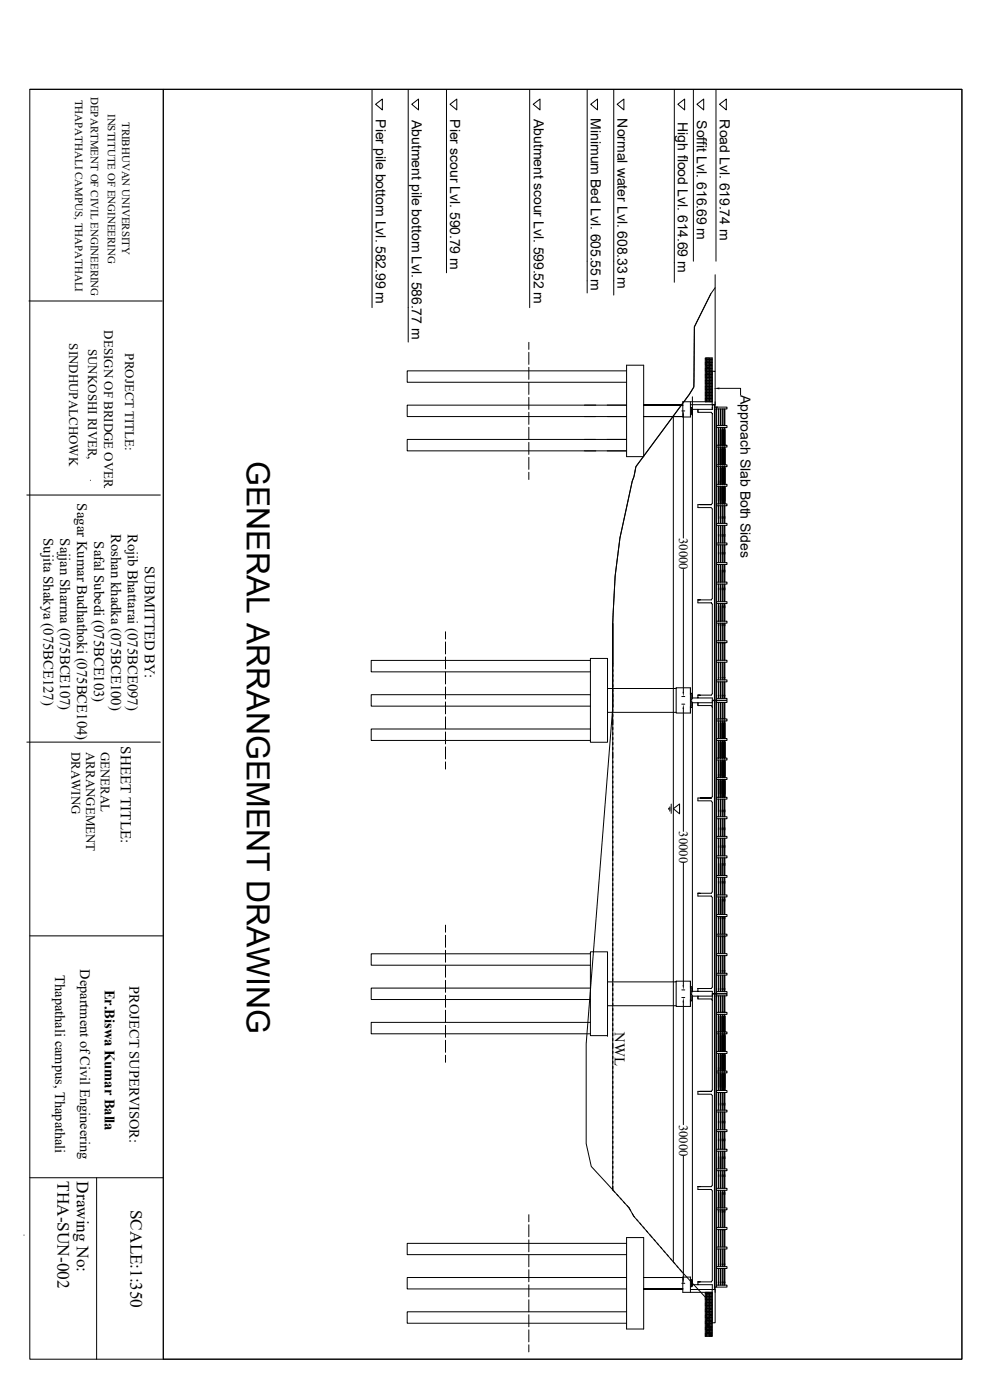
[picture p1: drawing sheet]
<svg xmlns="http://www.w3.org/2000/svg" width="297mm" height="420mm" viewBox="0 0 297 420" stroke-linecap="round" stroke-linejoin="round" font-family="sans-serif">
<g fill="none" stroke="#000" stroke-width=".3">
<path d="M8.9 26.8h279.4v381h-279.4zM8.9 26.8h40v381M48.9 26.8h239.4v381h-239.4zM111.5 26.8v65.5M112.6 31.3l2-1.6v3.3zM122.3 26.8v75.8M123.4 31.3l2-1.6v3.3zM133.8 26.8v55M134.9 31.3l2-1.6v3.3zM158.7 26.8v65.5M159.8 31.3l2-1.6v3.3zM176 26.8v61.1"/>
<path d="M177 31.3l2.1-1.6v3.3zM183.9 26.8v61.7M185 31.3l2-1.6v3.3zM202.1 26.8v57.9M203.2 31.3l2-1.6v3.3zM207.8 26.8v51.6M208.9 31.3l2-1.6v3.3zM214.6 26.8v51.6M215.6 31.3l2.1-1.6v3.3zM8.7 90.3h39.9M213.1 88.1l-5 9.9-.2 18.1-1.3 2.2-16 21.7-3.1 13.6a151.9 151.9 0 0 0-3.9 33.4v12.1M214.3 86.3l-1.2 1.8-5 9.9-.2 18.1-1.3 2.2-16 21.7-3.1 13.6a151.9 151.9 0 0 0-3.9 33.4v12.1"/>
<path d="M214.3 82.4v29M158.5 102.7v2.1M158.5 105.7v3.6M158.5 110.2v3.6M158.5 114.7v3.6M158.5 119.2v3.6M187.8 109.6h5.1v27.4h-5.1zM187.8 111.3h-65.8v3.4h65.8M207.5 119v90.4h6v.7h1.3M211.4 108.8h.3M211.4 110.6h.3M211.4 112.4h.3"/>
<path d="M211.4 114.2h.3M211.4 116h.3M211.4 117.9h.3M211.4 119.6h.3M211.4 109.1h.3M211.4 110.9h.3M211.4 112.7h.3M211.4 114.6h.3M211.4 116.4h.3M211.4 118.2h.3M211.4 120h.3M211.4 107.7h.3"/>
<path d="M211.4 109.4h.3M211.4 111.3h.3M211.4 113.1h.3M211.4 114.9h.3M211.4 116.7h.3M211.4 118.5h.3M211.4 107.4h2v13.1h-2zM211.6 107.7v1M211.6 109.6v.8M211.6 111.4v.9M211.6 113.2v.9M211.6 115v.9"/>
<path d="M211.6 116.8v.9M211.6 118.6v.9M211.7 107.9h.9M211.7 109.7h.9M211.7 111.5h.9M211.7 113.3h.9M211.7 115.1h.9M211.7 116.9h.9M211.7 118.7h.9M211.7 108.2h.9M211.7 110h.9M211.7 111.8h.9"/>
<path d="M211.7 113.6h.9M211.7 115.4h.9M211.7 117.3h.9M211.7 119.1h.9M211.7 108.5h.9M211.7 110.4h.9M211.7 112.2h.9M211.7 114h.9M211.7 115.8h.9M211.7 117.6h.9M211.7 119.4h.9M211.8 107.4v.3"/>
<path d="M211.8 108.7v.9M211.8 110.4v1M211.8 112.3v.9M211.8 114.1v.9M211.8 115.9v.9M211.8 117.7v.9M211.8 119.5v.9M212.2 107.4v.3M212.2 108.7v.9M212.2 110.4v1M212.2 112.3v.9M212.2 114.1v.9"/>
<path d="M212.2 115.9v.9M212.2 117.7v.9M212.2 119.5v.9M212.5 107.4v.3M212.5 108.7v.9M212.5 110.4v1M212.5 112.3v.9M212.5 114.1v.9M212.5 115.9v.9M212.5 117.7v.9M212.5 119.5v.9M212.6 108.8h.8"/>
<path d="M212.6 110.6h.8M212.6 112.4h.8M212.6 114.2h.8M212.6 116h.8M212.6 117.9h.8M212.6 119.6h.8M212.6 109.1h.8M212.6 110.9h.8M212.6 112.7h.8M212.6 114.6h.8M212.6 116.4h.8M212.6 118.2h.8"/>
<path d="M212.6 120h.8M212.6 107.7h.8M212.6 109.4h.8M212.6 111.3h.8M212.6 113.1h.8M212.6 114.9h.8M212.6 116.7h.8M212.6 118.5h.8M212.7 107.7v1M212.7 109.6v.8M212.7 111.4v.9M212.7 113.2v.9"/>
<path d="M212.7 115v.9M212.7 116.8v.9M212.7 118.6v.9M213.1 107.7v1M213.1 109.6v.8M213.1 111.4v.9M213.1 113.2v.9M213.1 115v.9M213.1 116.8v.9M213.1 118.6v.9M213.4 107.7v1M213.4 109.6v.8"/>
<path d="M213.4 111.4v.9M213.4 113.2v.9M213.4 115v.9M213.4 116.8v.9M213.4 118.6v.9M213.4 111.4h.9v10h-.9zM215.6 116.5h6.4v1.9M158.5 123.7v3.6M158.5 128.2v3.6M158.5 132.7v3.6M158.5 137.2v3.6M175.1 125h3.4"/>
<path d="M175.1 135.3h3.5M175.1 131.8h3.5M175.1 121.5h3.5M182 121.5h5.8h-65.8v3.5h65.8h-5.8M182 131.8h5.8h-65.8v3.5h65.8h-5.8M192.9 125h11.7M192.9 121.5h11.7zM201.8 124.8v253.8M204.3 123.3h.9M204.8 124.7v36.7M206.9 121.4h7.2h-.6v1.4h-4.3v.9h4l.3 .4v26.9l-.3 .4M206.9 122.3h.4v1.9"/>
<path d="M206.9 124.2h.4M207.3 122.3v1.9M207.3 123.3v-.5h.2v.9h-.2M207.5 122.8h1.7v.9M211.4 120.4h.3M211.6 120.4v.1M212.6 120.4h.8M212.7 120.4v.1M213.1 120.4v.1M213.4 120.4v.1M213.4 120.5h-8.8v4.6h2.3v-4.6M214.3 122.1h.8"/>
<path d="M214.3 121.4h-.2v88.7M214.3 120.5v89.6M214.8 122.4v-.3h3.1v.6h-3.1M214.8 128v-.3h3.1v.6h-3.1M214.8 133.9v-.3h3.1v.5h-3.1M214.8 139.7v-.3h3.1v.6h-3.1M214.8 122.1v88M215.3 122.7v4.9M215.3 128.3v5.3v-4.7M215.3 134.7v4.7v-5.3v5.3M215.3 140v5.3v-4.9M215.3 128.3h.1"/>
<path d="M215.3 133.5v.1M215.3 133.6h.1M215.4 122.7v4.9M215.4 128.3v5.3v-4.7M215.4 134.7v4.7v-5.3v5.3M215.4 140v5.3v-4.9M215.4 133.5l.1 .1M215.4 128.3h.1M215.9 122.7v4.9M215.9 128.3v5.3v-4.7M215.9 134.7v4.7v-5.3v5.3M215.9 140v5.3v-4.9"/>
<path d="M215.9 133.5l.1 .1M215.9 128.3h.1M216.1 128.3h.1M216.1 133.6h.1M216.1 122.7v4.9M216.1 128.3v5.3v-4.7M216.1 134.7v4.7v-5.3v5.3M216.1 133.5v.1M216.6 122.7v4.9M216.6 128.3v5.3v-4.7M216.6 134.7v4.7v-5.3v5.3M216.6 133.5v.1"/>
<path d="M216.6 128.3h.1M216.6 133.6h.1M216.7 122.7v4.9M216.7 128.3v5.3v-4.7M216.7 134.7v4.7v-5.3v5.3M216.7 133.5v.1M216.7 128.3h.1M217.1 128.3h.1M217.1 133.6h.1M217.1 122.7v4.9M217.1 128.3v5.3v-4.7M217.1 134.7v4.7v-5.3v5.3"/>
<path d="M217.1 133.5v.1M217.3 122.7v4.9M217.3 128.3v5.3v-4.7M217.3 134.7v4.7v-5.3v5.3M217.3 133.5v.1M217.3 128.3h.1M217.3 133.6h.1M8 148.5h40M27.1 144.1h.1M31.3 146.3h.1M158.5 141.7v2.1M209.8 151.4h3.4h-4v.9h4l.3 .4v26.8l-.3 .5h-4h.6"/>
<path d="M214.8 145.6v-.3h3.1v.6h-3.1M214.8 151.4v-.2h3.1v.5h-3.1M214.8 157.3v-.3h3.1v.6h-3.1M215.3 151.7v5.3zM215.3 146.2v5v-5.3v4.3M215.3 144.3v.5M215.3 151.7v3.8M215.3 157.6v5.3M215.4 151.7v5.3zM215.4 146.2v5v-5.3v4.3M215.4 157.6v5.3M215.4 144.3v.5"/>
<path d="M215.4 155v.5M215.9 151.7v5.3zM215.9 146.2v5v-5.3v4.3M215.9 157.6v5.3M215.9 144.3v.5M215.9 155v.5M216.1 157.6v5.3M216.1 155v.5M216.1 151.7v5.3zM216.1 140.4v4.9v-5.3v4.8M216.1 146.2v5v-5.3v4.3M216.6 157.6v5.3"/>
<path d="M216.6 151.7v5.3zM216.6 140.4v4.9v-5.3v4.8M216.6 146.2v5v-5.3v4.3M216.6 155v.5M216.7 157.6v5.3M216.7 151.7v5.3zM216.7 140.4v4.9v-5.3v4.8M216.7 146.2v5v-5.3v4.3M216.7 155v.5M217.1 157.6v5.3M217.1 155v.5M217.1 151.7v5.3z"/>
<path d="M217.1 140.4v4.9v-5.3v4.8M217.1 146.2v5v-5.3v4.3M217.3 157.6v5.3M217.3 151.7v5.3zM217.3 140.4v4.9v-5.3v4.8M217.3 146.2v5v-5.3v4.3M217.3 155v.5M204.8 170.8v36.8M209.2 180v.8h4l.3 .5v26.8l-.3 .4h-4h.6M214.8 163.2v-.3h3.1v.5h-3.1M214.8 169v-.2h3.1v.5h-3.1M214.8 174.9v-.3h3.1v.6h-3.1"/>
<path d="M215.3 163.4v5.4M215.3 169.3v5.3M215.3 175.2v5.3M215.4 163.4v5.4M215.4 169.3v5.3M215.4 175.2v5.3M215.9 163.4v5.4M215.9 169.3v5.3M215.9 175.2v5.3M216.1 163.4v5.4M216.1 169.3v5.3M216.1 175.2v5.3"/>
<path d="M216.6 163.4v5.4M216.6 169.3v5.3M216.6 175.2v5.3M216.7 163.4v5.4M216.7 169.3v5.3M216.7 175.2v5.3M217.1 163.4v5.4M217.1 169.3v5.3M217.1 175.2v5.3M217.3 163.4v5.4M217.3 169.3v5.3M217.3 175.2v5.3"/>
<path d="M133.5 189.5v2.2M133.5 192.6v3.6M133.5 197.1v3.6M177 197.5h5.1v25.2h-5.1zM177 198.1h-65.7v3.4h65.7M183.6 199.1v.9M214.8 180.8v-.3h3.1v.6h-3.1M214.8 186.6v-.2h3.1v.5h-3.1M214.8 192.5v-.3h3.1v.6h-3.1M214.8 198.4v-.3h3.1v.6h-3.1M215.3 198.7v5.3zM215.3 181.1v5.3"/>
<path d="M215.3 186.9v5.3M215.3 192.8v5.3M215.4 198.7v5.3zM215.4 181.1v5.3M215.4 186.9v5.3M215.4 192.8v5.3M215.9 198.7v5.3zM215.9 181.1v5.3M215.9 186.9v5.3M215.9 192.8v5.3M216.1 181.1v5.3M216.1 186.9v5.3"/>
<path d="M216.1 192.8v5.3M216.1 198.7v5.3zM216.6 181.1v5.3M216.6 186.9v5.3M216.6 198.7v5.3zM216.6 192.8v5.3M216.7 181.1v5.3M216.7 186.9v5.3M216.7 198.7v5.3zM216.7 192.8v5.3M217.1 181.1v5.3M217.1 186.9v5.3"/>
<path d="M217.1 192.8v5.3M217.1 198.7v5.3zM217.3 181.1v5.3M217.3 186.9v5.3M217.3 198.7v5.3zM217.3 192.8v5.3M133.5 201.6v3.6M133.5 206.1v3.6M133.5 210.6v3.6M133.5 215.1v3.6M133.5 219.6v3.6M177 208.4h-65.7v3.4h65.7"/>
<path d="M177 218.7h-65.7v3.4h65.7M183.6 200.9v.6M183.6 202.4v.6M183.6 203.9v.6M183.6 205.4v.6M183.6 206.9v.6M183.6 212.9v.6M183.6 214.4v.6M183.6 218.3v.6M183.6 219.8v.6M183.6 215.9v1.5M183.6 207.9v4.3"/>
<path d="M202.6 206.3h4.3v7.6h-4.3zM202.6 206.3v.2h-20.5v7.2h20.5M204.3 209h.9M204.3 211.2h.9M204.8 212.7v36.7M206.9 208h.4v.5M206.9 210.3h.4v2h-.4M206.9 206.3v2.2M206.9 211.8v2.1M207.3 208.5h.2v1h-.2M207.3 210.8h.2v1h-.2M207.3 209.5v.5h-.4"/>
<path d="M207.3 208.5v1M209.2 208.5v.9M209.2 211.7v-.9h-1.7v86.6h6v.7h1.3M213.5 210.2v28.8l-.3 .4M213.5 212.1l-.3-.4h-4v-.9h4.3v-.6h1.3v87.9M214.1 210.2v87.9M214.3 210.2v87.9M214.8 209.5h3.1v.6h-3.1M214.8 204.3v-.3h3.1v.6h-3.1M214.8 210.4v-.2h3.1v.5h-3.1M214.8 216v-.3h3.1v.6h-3.1M215.3 210.7v4.9"/>
<path d="M215.3 216.3v5.3v-4.7M215.3 203.2v.1M215.3 204.6v4.9M215.3 216.3h.1M215.4 210.7v4.9M215.4 216.3v5.3v-4.7M215.4 204.6v4.9M215.4 203.2v.1M215.4 216.3h.1M215.9 210.7v4.9M215.9 216.3v5.3v-4.7M215.9 204.6v4.9"/>
<path d="M215.9 203.2v.1M215.9 216.3h.1M216.1 203.2v.1M216.1 216.3h.1M216.1 210.7v4.9M216.1 216.3v5.3v-4.7M216.1 204.6v4.9M216.6 210.7v4.9M216.6 216.3v5.3v-4.7M216.6 204.6v4.9M216.6 203.2v.1M216.6 216.3h.1"/>
<path d="M216.7 210.7v4.9M216.7 216.3v5.3v-4.7M216.7 204.6v4.9M216.7 203.2v.1M216.7 216.3h.1M217.1 203.2v.1M217.1 216.3h.1M217.1 210.7v4.9M217.1 216.3v5.3v-4.7M217.1 204.6v4.9M217.3 210.7v4.9M217.3 216.3v5.3v-4.7"/>
<path d="M217.3 204.6v4.9M217.3 203.2v.1M217.3 216.3h.1M8 222.6h40M133.5 224.1v3.6M133.5 228.6v2.1M183.6 221.3v.6M183.6 222.8v.6M183.6 224.3v.6M183.6 228.3v.6M183.6 229.8v.6M183.6 231.3v.6"/>
<path d="M183.6 232.8v.6M183.6 234.3v.6M183.6 235.8v.6M183.6 237.3v.6M183.6 238.8v.6M183.6 225.8v1.6M209.8 239.4h3.4h-4v.8h4l.3 .5v26.8l-.3 .5h-4h.6M214.8 221.9v-.3h3.1v.5h-3.1M214.8 227.7v-.3h3.1v.6h-3.1M214.8 233.6v-.3h3.1v.5h-3.1M214.8 239.4v-.2h3.1v.5h-3.1M215.3 239.7v5.3z"/>
<path d="M215.3 222.7v4.7v-5.3v5.3M215.3 228v5.3v-4.9M215.3 234.2v5v-5.4v4.4M215.3 221.5v.1M215.3 232.2v.6M215.3 239.7v3.8M215.4 239.7v5.3zM215.4 222.7v4.7v-5.3v5.3M215.4 228v5.3v-4.9M215.4 234.2v5v-5.4v4.4M215.4 221.5v.1M215.4 232.2v.6"/>
<path d="M215.9 239.7v5.3zM215.9 222.7v4.7v-5.3v5.3M215.9 228v5.3v-4.9M215.9 234.2v5v-5.4v4.4M215.9 221.5v.1M215.9 232.2v.6M216.1 221.5v.1M216.1 239.7v5.3zM216.1 222.7v4.7v-5.3v5.3M216.1 228.4v4.9v-5.3v4.8M216.1 234.2v5v-5.4v4.4M216.6 239.7v5.3z"/>
<path d="M216.6 222.7v4.7v-5.3v5.3M216.6 228.4v4.9v-5.3v4.8M216.6 234.2v5v-5.4v4.4M216.6 221.5v.1M216.7 239.7v5.3zM216.7 222.7v4.7v-5.3v5.3M216.7 228.4v4.9v-5.3v4.8M216.7 234.2v5v-5.4v4.4M216.7 221.5v.1M217.1 221.5v.1M217.1 239.7v5.3zM217.1 222.7v4.7v-5.3v5.3"/>
<path d="M217.1 228.4v4.9v-5.3v4.8M217.1 234.2v5v-5.4v4.4M217.3 239.7v5.3zM217.3 222.7v4.7v-5.3v5.3M217.3 228.4v4.9v-5.3v4.8M217.3 234.2v5v-5.4v4.4M217.3 221.5v.1M183.6 240.3v.6M183.6 241.8v.6M183.6 243.3v.6M183.6 244.8v.6M183.6 246.3v.6"/>
<path d="M183.6 247.8v.6M183.6 249.3v.6M183.6 250.8v.6M183.6 252.3v.6M183.6 253.8v.6M183.6 257.6v.5M183.6 259.1v.6M183.6 255.3v1.4M200.4 242.4v.4M200.7 242.1v1.2M201.2 241.2v2.8M201.8 242.6l1.9-1.4v2.9z"/>
<path d="M204.8 258.8v36.7M214.8 251.2v-.3h3.1v.6h-3.1M214.8 245.3v-.3h3.1v.6h-3.1M214.8 257v-.2h3.1v.5h-3.1M215.3 245.6v5.3M215.3 251.5v5.3M215.3 257.3v5.3M215.4 245.6v5.3M215.4 251.5v5.3M215.4 257.3v5.3M215.4 243v.5M215.9 245.6v5.3"/>
<path d="M215.9 251.5v5.3M215.9 257.3v5.3M215.9 243v.5M216.1 245.6v5.3M216.1 251.5v5.3M216.1 257.3v5.3M216.1 243v.5M216.6 245.6v5.3M216.6 251.5v5.3M216.6 257.3v5.3M216.6 243v.5M216.7 245.6v5.3"/>
<path d="M216.7 251.5v5.3M216.7 257.3v5.3M216.7 243v.5M217.1 245.6v5.3M217.1 251.5v5.3M217.1 257.3v5.3M217.1 243v.5M217.3 245.6v5.3M217.3 251.5v5.3M217.3 257.3v5.3M217.3 243v.5M133.5 277.5v2.2"/>
<path d="M183.6 260.6v.6M183.6 262.1v.6M183.6 263.6v.6M183.6 265v.7M183.6 266.6v.6M183.6 268.1v.5M183.6 269.6v.6M183.6 271.1v.6M183.6 272.6v.6M183.6 274.1v.6M183.6 275.5v.7M183.6 277.1v.6"/>
<path d="M183.6 278.6v.5M209.2 268v.8h4l.3 .4v26.9l-.3 .4h-4h.6M214.8 262.9v-.3h3.1v.6h-3.1M214.8 268.8v-.3h3.1v.6h-3.1M214.8 274.7v-.3h3.1v.6h-3.1M215.3 263.2v5.3M215.3 269.1v5.3M215.3 275v5.2M215.4 263.2v5.3M215.4 269.1v5.3M215.4 275v5.2M215.9 263.2v5.3"/>
<path d="M215.9 269.1v5.3M215.9 275v5.2M216.1 263.2v5.3M216.1 269.1v5.3M216.1 275v5.2M216.6 263.2v5.3M216.6 269.1v5.3M216.6 275v5.2M216.7 263.2v5.3M216.7 269.1v5.3M216.7 275v5.2M217.1 263.2v5.3"/>
<path d="M217.1 269.1v5.3M217.1 275v5.2M217.3 263.2v5.3M217.3 269.1v5.3M217.3 275v5.2M8.9 280.8h40M133.5 280.6v3.6M133.5 285.1v3.6M133.5 289.6v3.6M133.5 294.1v3.6M133.5 298.6v3.6M177 285.5h5.1v25.2h-5.1z"/>
<path d="M177 286.1h-65.7v3.5h65.7M177 296.4h-65.7v3.4h65.7M182.1 294.3v16.6M183.6 280.1v.6M183.6 281.6v.6M183.6 283.1v.6M183.6 284.6v.6M183.6 286v.7M183.6 287.6v.6M183.6 289.1v.5M183.6 290.6v.6M183.6 292.1v.6"/>
<path d="M183.6 293.6v.6M183.6 295.1v.6M183.6 296.5v.7M183.6 298.1v.6M183.6 299.6v.6M202.6 294.3h4.3v7.6h-4.3zM202.6 294.3v.3h-20.5M204.3 297h.9M204.3 299.3h.9M206.9 296h.4v.5M206.9 298.3h.4v2h-.4M206.9 294.3v2.2"/>
<path d="M206.9 299.8v2.1M207.3 296.5h.2v1h-.2M207.3 298.7h.2v1.1h-.2M207.3 297.5v.5h-.4M207.3 296.5v1M207.5 296.5v.9v-.4M209.2 296.5v.9M209.2 299.7v-.9h-1.7v86.9h-.2M213.5 298.8h-4.3v.9h4l.3 .4M214.1 298.2v88.6M214.3 298.2v89.5M214.8 297.5h3.1v.6h-3.1"/>
<path d="M214.8 280.5v-.3h3.1v.6h-3.1M214.8 286.4v-.3h3.1v.6h-3.1M214.8 292.3v-.3h3.1v.5h-3.1M214.8 298.4v-.2h3.1v.5h-3.1M214.8 298.8v.6M215.3 286.7v5.3zM215.3 298.7v4.9M215.3 280.8v5.3M215.3 291.2v.1M215.3 292.5v5M215.4 286.7v5.3zM215.4 298.7v4.9"/>
<path d="M215.4 292.5v5M215.4 280.8v5.3M215.4 291.2v.1M215.9 286.7v5.3zM215.9 298.7v4.9M215.9 292.5v5M215.9 280.8v5.3M215.9 291.2v.1M216.1 280.8v5.3M216.1 291.2v.1M216.1 286.7v5.3zM216.1 298.7v4.9"/>
<path d="M216.1 292.5v5M216.6 286.7v5.3zM216.6 298.7v4.9M216.6 292.5v5M216.6 280.8v5.3M216.6 291.2v.1M216.7 286.7v5.3zM216.7 298.7v4.9M216.7 292.5v5M216.7 280.8v5.3M216.7 291.2v.1M217.1 280.8v5.3"/>
<path d="M217.1 291.2v.1M217.1 286.7v5.3zM217.1 298.7v4.9M217.1 292.5v5M217.3 286.7v5.3zM217.3 298.7v4.9M217.3 292.5v5.1M217.3 280.8v5.3M217.3 291.2v.1M133.5 303.1v3.6M133.5 307.6v3.6M133.5 312.1v3.6"/>
<path d="M133.5 316.6v2.1M177 306.7h-65.7v3.4h65.7M182.1 301.7h20.5M183.6 301.1v.6M183.6 302.6v.5M183.6 304.1v.6M183.6 305.6v.6M183.6 307.1v.6M183.6 308.6v.6M183.6 310v.7M183.6 311.6v.6M183.6 315.4v.6"/>
<path d="M183.6 316.9v.6M183.6 318.4v.6M183.6 319.9v.6M183.6 313.1v1.4M204.8 300.7v36.7M214.8 304v-.3h3.1v.6h-3.1M214.8 309.8v-.2h3.1v.5h-3.1M214.8 315.7v-.3h3.1v.6h-3.1M215.3 304.3v5.3v-4.7M215.3 310.6v4.8v-5.3v5.3M215.3 316v5.3v-4.9M215.3 309.5v.1"/>
<path d="M215.4 310.6v4.8v-5.3v5.3M215.4 316v5.3v-4.9M215.4 309.5v.1M215.4 304.3v5.3v-4.7M215.9 310.6v4.8v-5.3v5.3M215.9 316v5.3v-4.9M215.9 309.5v.1M215.9 304.3v5.3v-4.7M216.1 304.3v5.3v-4.7M216.1 310.6v4.8v-5.3v5.3M216.1 316.4v4.9v-5.3v4.8M216.1 309.5v.1"/>
<path d="M216.6 310.6v4.8v-5.3v5.3M216.6 316.4v4.9v-5.3v4.8M216.6 309.5v.1M216.6 304.3v5.3v-4.7M216.7 310.6v4.8v-5.3v5.3M216.7 316.4v4.9v-5.3v4.8M216.7 309.5v.1M216.7 304.3v5.3v-4.7M217.1 304.3v5.3v-4.7M217.1 310.6v4.8v-5.3v5.3M217.1 316.4v4.9v-5.3v4.8M217.1 309.5v.1"/>
<path d="M217.3 310.6v4.8v-5.3v5.3M217.3 316.4v4.9v-5.3v4.8M217.3 309.5v.1M217.3 304.3v5.3v-4.7M183.6 321.4v.6M183.6 322.9v.6M183.6 324.4v.6M183.6 325.9v.6M183.6 327.4v.6M183.6 328.9v.6M183.6 330.4v.6M183.6 331.9v.6"/>
<path d="M183.6 333.4v.6M183.6 334.9v.6M183.6 336.4v.6M183.6 337.9v.6M183.6 339.4v.6M209.8 327.4h3.4h-4v.9h4l.3 .4v26.9l-.3 .4h-4h.6M213.2 327.4l.3-.4v-28.8h1.3v87.9h-.5M214.8 321.6v-.3h3.1v.6h-3.1M214.8 327.4v-.2h3.1v.5h-3.1M214.8 339.2v-.3h3.1v.6h-3.1M214.8 333.3v-.3h3.1v.6h-3.1M215.3 327.7v5.3z"/>
<path d="M215.3 322.2v5v-5.3v4.3M215.3 320.3v.5M215.3 327.7v3.9M215.3 333.6v5.3M215.3 339.5v5.3M215.4 327.7v5.3zM215.4 322.2v5v-5.3v4.3M215.4 333.6v5.3M215.4 339.5v5.3M215.4 320.3v.5M215.4 331v.6M215.9 327.7v5.3z"/>
<path d="M215.9 322.2v5v-5.3v4.3M215.9 333.6v5.3M215.9 339.5v5.3M215.9 320.3v.5M215.9 331v.6M216.1 333.6v5.3M216.1 339.5v5.3M216.1 331v.6M216.1 327.7v5.3zM216.1 322.2v5v-5.3v4.3M216.6 333.6v5.3M216.6 339.5v5.3"/>
<path d="M216.6 327.7v5.3zM216.6 322.2v5v-5.3v4.3M216.6 331v.6M216.7 333.6v5.3M216.7 339.5v5.3M216.7 327.7v5.3zM216.7 322.2v5v-5.3v4.3M216.7 331v.6M217.1 333.6v5.3M217.1 339.5v5.3M217.1 331v.6M217.1 327.7v5.3z"/>
<path d="M217.1 322.2v5v-5.3v4.3M217.3 333.6v5.3M217.3 339.5v5.3M217.3 327.7v5.3zM217.3 322.2v5v-5.3v4.3M217.3 331v.6M8.9 353.3h40M29 353.3v54.5M183.6 340.9v.6M183.6 342.4v.6M183.6 343.9v.6M183.6 345.4v.6"/>
<path d="M183.6 346.9v.6M183.6 348.4v.6M183.6 349.9v.6M183.6 351.4v.6M183.6 352.9v.6M183.6 354.4v.6M184.3 357.7l-.7-.7v-170v25.3l-7.9 100.8v30l1.5 6.8 11.4 12.5 1.3 2.5 14.4 16.6M184.9 358.3l.4 .5M185.9 359.5l.4 .4M204.8 346.8v36.7M209.2 356v.8h4l.3 .5v26.8l-.3 .5h-4h.6M214.8 345.1v-.3h3.1v.6h-3.1"/>
<path d="M214.8 350.9v-.3h3.1v.6h-3.1M214.8 356.8v-.3h3.1v.6h-3.1M215.3 345.4v5.2M215.3 351.2v5.3M215.3 357.1v5.3M215.4 345.4v5.2M215.4 351.2v5.3M215.4 357.1v5.3M215.9 345.4v5.2M215.9 351.2v5.3M215.9 357.1v5.3M216.1 345.4v5.2"/>
<path d="M216.1 351.2v5.3M216.1 357.1v5.3M216.6 345.4v5.2M216.6 351.2v5.3M216.6 357.1v5.3M216.7 345.4v5.2M216.7 351.2v5.3M216.7 357.1v5.3M217.1 345.4v5.2M217.1 351.2v5.3M217.1 357.1v5.3M217.3 345.4v5.2"/>
<path d="M217.3 351.2v5.3M217.3 357.1v5.3M7.2 370.5h.1M158.5 364.4v2.1M158.5 367.4v3.6M158.5 371.9v3.6M158.5 376.4v3.6M186.9 360.6l.4 .4M187.8 371.3h5.1v27.4h-5.1zM187.8 373h-65.8v3.4h65.8M187.9 361.7l1.1 1.5M189.5 364l.7 1.1"/>
<path d="M190.8 365.8l.4 .4M191.8 366.9l.4 .5M192.7 368l.4 .5M193.7 369.2l.4 .5M194.7 370.3l.7 .9M196 371.9l.4 .4M197 373l.4 .4M198 374.1l.4 .5M198.9 375.2l.4 .5M199.9 376.4l.4 .5M200.9 377.5l.4 .5M201.9 378.7l.4 .4"/>
<path d="M202.9 379.8l.3 .4M214.8 362.7v-.3h3.1v.5h-3.1M214.8 368.5v-.3h3.1v.6h-3.1M214.8 374.4v-.3h3.1v.6h-3.1M215.3 374.7v5.3zM215.3 362.9v5.3M215.3 368.8v5.3M215.3 379.2v.1M215.4 374.7v5.3zM215.4 362.9v5.3M215.4 368.8v5.3M215.4 379.2v.1"/>
<path d="M215.9 374.7v5.3zM215.9 362.9v5.3M215.9 368.8v5.3M215.9 379.2v.1M216.1 362.9v5.3M216.1 368.8v5.3M216.1 379.2v.1M216.1 374.7v5.3zM216.6 362.9v5.3M216.6 374.7v5.3zM216.6 368.8v5.3M216.6 379.2v.1"/>
<path d="M216.7 362.9v5.3M216.7 374.7v5.3zM216.7 368.8v5.3M216.7 379.2v.1M217.1 362.9v5.3M217.1 368.8v5.3M217.1 379.2v.1M217.1 374.7v5.3zM217.3 362.9v5.3M217.3 374.7v5.3zM217.3 368.8v5.3M217.3 379.2v.1"/>
<path d="M158.5 380.9v3.6M158.5 385.4v3.6M158.5 389.9v3.6M158.5 394.4v3.6M158.5 398.9v3.6M187.8 383.2h-65.8v3.5h65.8M187.8 393.5h-65.8v3.5h65.8M192.9 383.2h11.7M192.9 386.7h11.7zM203.8 380.9l.5 .6M204.3 381.5l7.1 7.6h.3M204.3 385h.9"/>
<path d="M206.9 386.8h7.4M206.9 384h.4v2h-.4M207.3 384.3h.2M207.5 385.4h6v1.4M207.5 384.5v.9v-.4M209.2 384.6v.8M211.4 390.9h.3M211.4 392.7h.3M211.4 394.5h.3M211.4 396.4h.3M211.4 398.2h.3M211.4 389.5h.3"/>
<path d="M211.4 391.3h.3M211.4 393.1h.3M211.4 394.9h.3M211.4 396.7h.3M211.4 398.5h.3M211.4 388h.3M211.4 389.8h.3M211.4 391.6h.3M211.4 393.4h.3M211.4 395.2h.3M211.4 397h.3M211.4 398.9h.3"/>
<path d="M211.4 387.7h2v13.2h-2zM211.6 388.1v.9M211.6 389.9v.9M211.6 391.7v.9M211.6 393.5v1M211.6 395.4v.8M211.6 397.2v.9M211.6 399v.9M211.7 388.2h.9M211.7 390h.9M211.7 391.8h.9M211.7 393.7h.9"/>
<path d="M211.7 395.5h.9M211.7 397.3h.9M211.7 399.1h.9M211.7 388.5h.9M211.7 390.4h.9M211.7 392.2h.9M211.7 394h.9M211.7 395.8h.9M211.7 397.6h.9M211.7 399.4h.9M211.7 388.9h.9M211.7 390.7h.9"/>
<path d="M211.7 392.5h.9M211.7 394.3h.9M211.7 396.2h.9M211.7 398h.9M211.7 399.8h.9M211.8 387.7v.4M211.8 389v.9M211.8 390.8v.9M211.8 392.6v.9M211.8 394.5v.9M211.8 396.2v1M211.8 398.1v.9"/>
<path d="M211.8 399.9v.9M212.2 387.7v.4M212.2 389v.9M212.2 390.8v.9M212.2 392.6v.9M212.2 394.5v.9M212.2 396.2v1M212.2 398.1v.9M212.2 399.9v.9M212.5 387.7v.4M212.5 389v.9M212.5 390.8v.9"/>
<path d="M212.5 392.6v.9M212.5 394.5v.9M212.5 396.2v1M212.5 398.1v.9M212.5 399.9v.9M212.6 389.1h.8M212.6 390.9h.8M212.6 392.7h.8M212.6 394.5h.8M212.6 396.4h.8M212.6 398.2h.8M212.6 389.5h.8"/>
<path d="M212.6 391.3h.8M212.6 393.1h.8M212.6 394.9h.8M212.6 396.7h.8M212.6 398.5h.8M212.6 388h.8M212.6 389.8h.8M212.6 391.6h.8M212.6 393.4h.8M212.6 395.2h.8M212.6 397h.8M212.6 398.9h.8"/>
<path d="M212.7 388.1v.9M212.7 389.9v.9M212.7 391.7v.9M212.7 393.5v1M212.7 395.4v.8M212.7 397.2v.9M212.7 399v.9M213.1 388.1v.9M213.1 389.9v.9M213.1 391.7v.9M213.1 393.5v1M213.1 395.4v.8"/>
<path d="M213.1 397.2v.9M213.1 399v.9M213.4 388.1v.9M213.4 389.9v.9M213.4 391.7v.9M213.4 393.5v1M213.4 395.4v.8M213.4 397.2v.9M213.4 399v.9M213.4 387.7h-8.8v-4.6h2.3v4.6M213.4 386.8h.9v10h-.9zM213.4 391.4h.1"/>
<path d="M214.8 385.5h3.1v.6h-3.1M214.8 380.2v-.2h3.1v.5h-3.1M214.8 384.6v.4M215.3 380.5v5M215.4 380.5v5M215.9 380.5v5M216.1 380.5v5M216.6 380.5v5M216.7 380.5v5M217.1 380.5v5M217.3 380.5v5M158.5 403.4v2.2"/>
<path d="M211.4 400h.3M211.4 400.3h.3M211.4 400.7h.3M211.6 400.8v.1M212.6 400h.8M212.6 400.3h.8M212.6 400.7h.8M212.7 400.8v.1M213.1 400.8v.1M213.4 400.8v.1"/>
</g>
<path d="M213.9 116.5l1.7-.3v.6zM204.8 123.3l.2 1.4h-.4zM204.6 207.6h.4l-.2 1.4zM204.8 211.2l.2 1.5h-.4zM204.6 295.5h.4l-.2 1.5zM204.8 299.3l.2 1.4h-.4zM204.6 383.5h.4l-.2 1.5z" fill="#000"/>
<text font-size="9.6" x="74" y="138.3" transform="rotate(90 74 138.3)">GENERAL ARRANGEMENT DRAWING</text>
<g font-size="5.2">
<text x="17.2" y="354.4" transform="rotate(90 17.2 354.4)">THA-SUN-002</text>
<text x="23" y="354.4" transform="rotate(90 23 354.4)">Drawing No:</text>
<text x="39.2" y="362.9" transform="rotate(90 39.2 362.9)">SCALE:1:350</text>
</g>
<text font-size="4.5" x="36.2" y="223.9" transform="rotate(90 36.2 223.9)">SHEET TITLE:</text>
<g font-size="4.4">
<text x="23.2" y="151" transform="rotate(90 23.2 151)">Sagar Kumar Budhathoki (075BCE104)</text>
<text x="13" y="161.4" transform="rotate(90 13 161.4)">Sujita Shakya (075BCE127)</text>
<text x="18.1" y="161.5" transform="rotate(90 18.1 161.5)">Sajjan Sharma (075BCE107)</text>
<text x="33.3" y="160.1" transform="rotate(90 33.3 160.1)">Roshan khadka (075BCE100)</text>
<text x="38.3" y="160.1" transform="rotate(90 38.3 160.1)">Rojib Bhattarai (075BCE097)</text>
<text x="28.2" y="162.3" transform="rotate(90 28.2 162.3)">Safal Subedi (075BCE103)</text>
<text x="43.4" y="169.8" transform="rotate(90 43.4 169.8)">SUBMITTED BY:</text>
<text x="31.5" y="296.9" transform="rotate(90 31.5 296.9)">Er.Biswa Kumar Balla</text>
<text x="184.3" y="309.7" transform="rotate(90 184.3 309.7)">NWL</text>
</g>
<g font-size="4.3">
<text x="16.6" y="292.5" transform="rotate(90 16.6 292.5)">Thapathali campus, Thapathali</text>
<text x="24" y="290.7" transform="rotate(90 24 290.7)">Department of Civil Engineering</text>
<text x="38.8" y="295.9" transform="rotate(90 38.8 295.9)">PROJECT SUPERVISOR:</text>
</g>
<g font-size="4.2">
<text x="112.6" y="35.8" transform="rotate(90 112.6 35.8)">Pier pile bottom Lvl. 582.99 m</text>
<text x="123.4" y="36" transform="rotate(90 123.4 36)">Abutment pile bottom Lvl. 586.77 m</text>
<text x="134.9" y="35.8" transform="rotate(90 134.9 35.8)">Pier scour Lvl. 590.79 m</text>
<text x="160" y="35.6" transform="rotate(90 160 35.6)">Abutment scour Lvl. 599.52 m</text>
<text x="177.1" y="35.5" transform="rotate(90 177.1 35.5)">Minimum Bed Lvl. 605.55 m</text>
<text x="185" y="35.5" transform="rotate(90 185 35.5)">Normal water Lvl. 608.33 m</text>
<text x="215.7" y="35.8" transform="rotate(90 215.7 35.8)">Road Lvl. 619.74 m</text>
<text x="203.2" y="36.6" transform="rotate(90 203.2 36.6)">High flood Lvl. 614.69 m</text>
<text x="208.9" y="36.1" transform="rotate(90 208.9 36.1)">Soffit Lvl. 616.69 m</text>
<text x="222" y="118.4" transform="rotate(90 222 118.4)">Approach Slab Both Sides</text>
</g>
<g font-size="3.9">
<text x="31.2" y="99.1" transform="rotate(90 31.2 99.1)">DESIGN OF BRIDGE OVER</text>
<text x="20.7" y="103" transform="rotate(90 20.7 103)">SINDHUPALCHOWK</text>
<text x="26.4" y="104.6" transform="rotate(90 26.4 104.6)">SUNKOSHI RIVER,</text>
<text x="37.5" y="106" transform="rotate(90 37.5 106)">PROJECT TITLE:</text>
<text x="21.5" y="225.6" transform="rotate(90 21.5 225.6)">DRAWING</text>
<text x="25.9" y="225.6" transform="rotate(90 25.9 225.6)">ARRANGEMENT</text>
<text x="30.3" y="225.5" transform="rotate(90 30.3 225.5)">GENERAL</text>
</g>
<g font-size="3.8">
<text x="203.5" y="161.4" transform="rotate(90 203.5 161.4)">30000</text>
<text x="203.5" y="249.3" transform="rotate(90 203.5 249.3)">30000</text>
<text x="203.5" y="337.4" transform="rotate(90 203.5 337.4)">30000</text>
</g>
<g font-size="3.3">
<text x="22.5" y="29.9" transform="rotate(90 22.5 29.9)">THAPATHALI CAMPUS, THAPATHALI</text>
<text x="27.2" y="29" transform="rotate(90 27.2 29)">DEPARTMENT OF CIVIL ENGINEERING</text>
<text x="32.3" y="34.2" transform="rotate(90 32.3 34.2)">INSTITUTE OF ENGINEERING</text>
<text x="36.6" y="36.5" transform="rotate(90 36.6 36.5)">TRIBHUVAN UNIVERSITY</text>
</g>
</svg>
